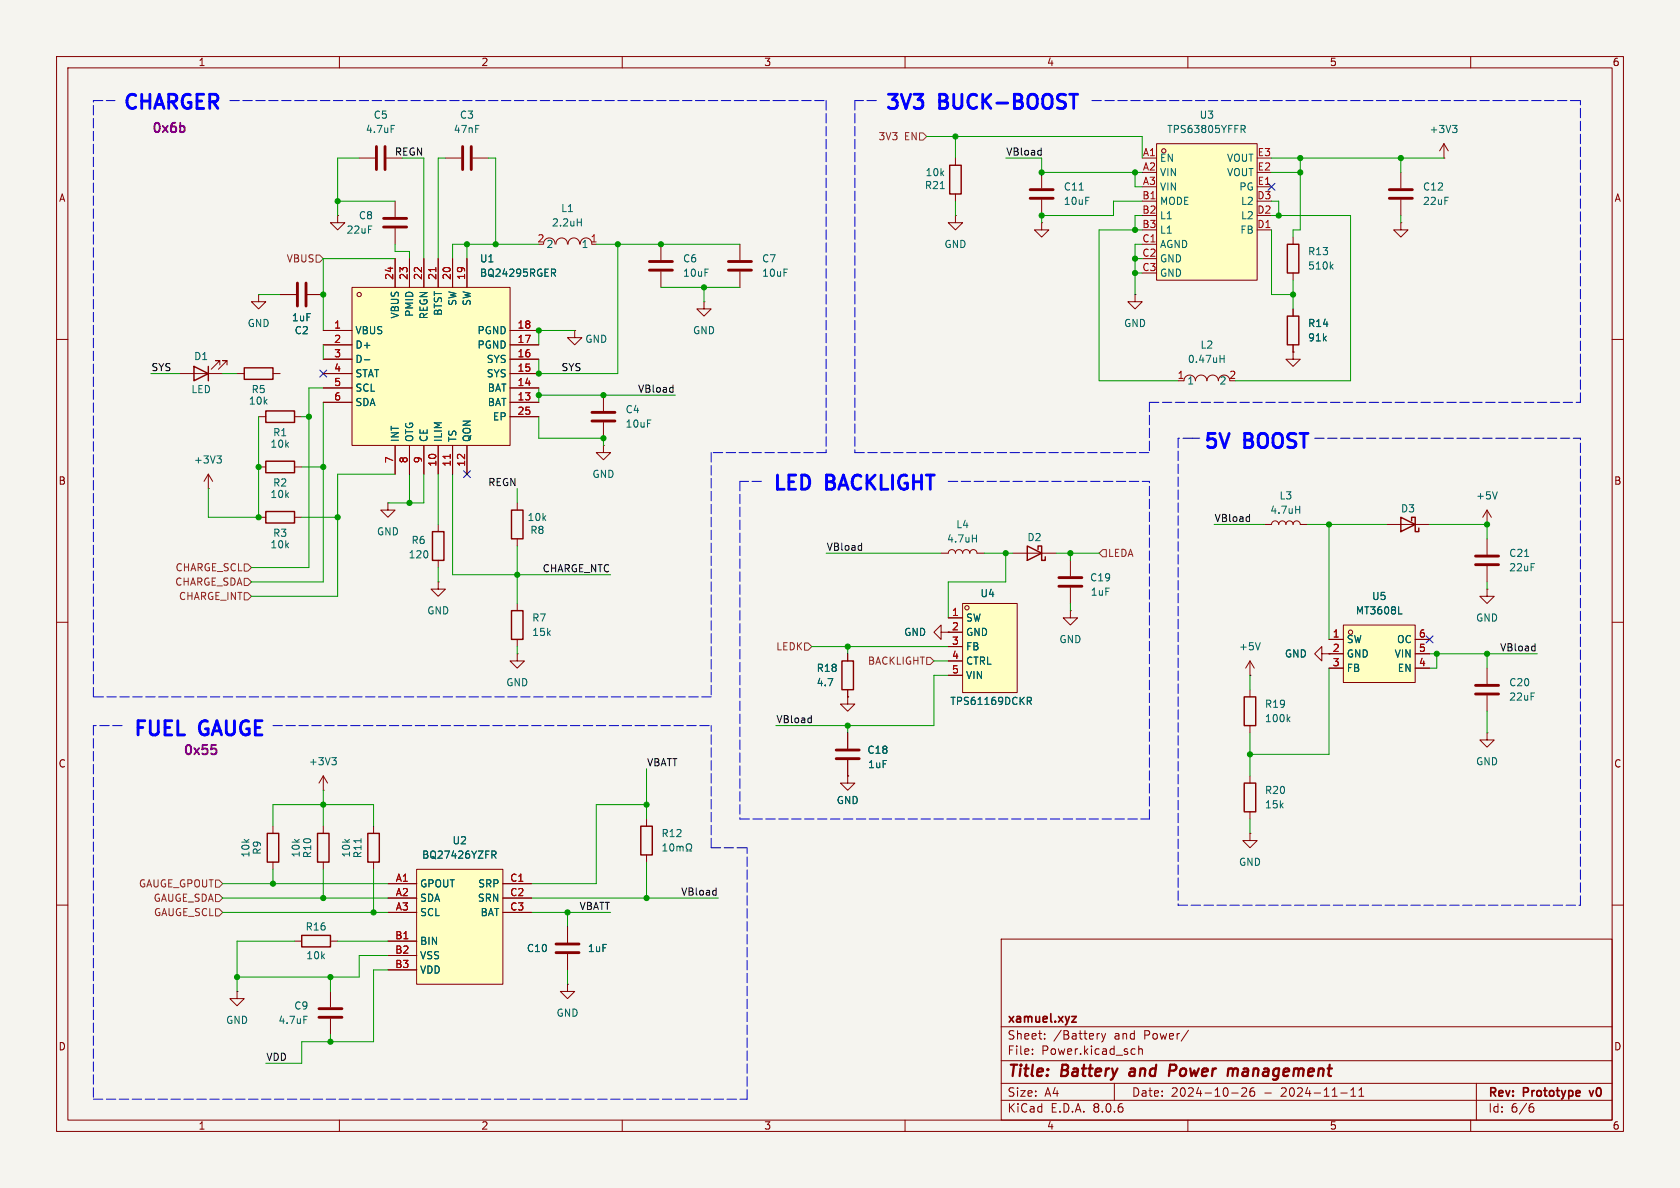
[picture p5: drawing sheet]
<svg xmlns="http://www.w3.org/2000/svg" width="297mm" height="210mm" viewBox="0 0 297 210" stroke-linecap="round" stroke-linejoin="round" font-family="sans-serif">
<path d="M0 0h297v210h-297z" fill="#f5f4ef" stroke="#f5f4ef" stroke-width=".18"/>
<g fill="none" stroke="#840000" stroke-width=".18">
<path d="M10 10h277v190h-277zM12 12h273v186h-273zM60 10v2M110 10v2M160 10v2M210 10v2M260 10v2M10 60h2M285 60h2M166.4 97.8h1.2a.64 .64 0 0 1 .7-.6 .64 .64 0 0 1 .6 .6 .64 .64 0 0 1 .6-.6 .64 .64 0 0 1 .7 .6 .64 .64 0 0 1 .6-.6 .64 .64 0 0 1 .6 .6 .64 .64 0 0 1 .7-.6 .64 .64 0 0 1 .6 .6h1.3M262.9 92.7h.1M262.9 90.2v2.5"/>
<path d="M262.9 95.3v2.7M262.9 90.2l-.8 1.2M262.9 90.2l.8 1.2M10 110h2M262.9 104.1v1.3h1.3l-1.3 1.3-1.3-1.3h1.3M262.9 104.1h.1M262.9 100.1v2.8M285 110h2M10 160h2M285 160h2M41.9 175.3v1.2h1.3l-1.3 1.3-1.3-1.3h1.3M41.9 175.3h.1"/>
<path d="M58.4 175.3v2.8M177 166h108v32h-108zM58.4 180.1v2.8M60 198v2M110 198v2M160 198v2M177 194.5h108M177 191.5h108M177 187.5h108M177 181.5h108M182.5 186.3v.1M182.5 185.5v.1"/>
<path d="M184.7 183.6v.1M184.7 182.8v.1M194.4 182.7l-.3 .1M194.7 182.7l.4 1M195.1 183.7l-.1 .4-.3 .1M195.5 182.7l-.4 1M197 191.5v3M200.2 185.4l.5 .1M200.7 186.3l-.5 .1M201.3 185.5l.2-.1 .4 .1 .1 .9M201.3 184.9v1.5M210 198v2"/>
<path d="M210.1 182.1l-1.3 2M217.7 193.2h1.2M220.3 192.4v.5l-.8 .9h.9M221.2 192.4a1.17 1.17 0 0 0-.1 1.3h.6l.1-.5-.3-.3h-.3l-.2 .3M237 193.2h1.2M238.8 193.8h.9M238.8 192.7l.4-.4v1.5M240.2 193.8h.9M240.2 192.7l.5-.4v1.5M260 198v2M261 191.5v6.5M270.6 195.7h.3l.3 .3-.1 .5-.5 .1"/>
</g>
<path d="M189.5 179.7h.8l-.8 1h.8M281 192.8l.3 1" fill="none" stroke="#840000" stroke-width=".3"/>
<path d="M199.8 189.5l-.2 .4 .3 .3M207.6 188.2h-.7l-.3 2M207.7 189.2l-.9 .1M217.8 188.9l.2 .3M218 189.2l-.1 1M218.8 189a.5 .5 0 0 0-.8 .2" fill="none" stroke="#840000" stroke-width=".4"/>
<path d="M171.9 95.2h.7M172.6 94.6v1.2M264.7 86.9l-.4 1.3M269.5 98.4h.8M53.7 179.6h.6" fill="none" stroke="#006464" stroke-width=".18"/>
<path d="M260.9 99.8h4M260.9 98.3h4M56.4 178.3h4.1M56.4 179.8h4.1" fill="none" stroke="#840000" stroke-width=".51"/>
<path d="M170.2 106.7h9.6v15.7h-9.6z" fill="#ffffc2"/>
<g fill="none" stroke="#840000" stroke-width=".18">
<path d="M179.1 97.8h7.6M167.6 109.2h2.6M167.6 111.8h2.6M167.6 114.3h2.6M167.6 116.8h2.6M167.6 119.4h2.6M170.2 106.7h9.6v15.7h-9.6zM57.1 139.7h.1M57.1 137.2v2.5M57.1 137.2l-.7 1.2M57.1 137.2l.8 1.2M149.9 129.5v2.8"/>
<path d="M149.9 134.4v2.8M221 137.2v1.2M48.3 146.1v1.2M48.3 152.4v1.3M57.1 146.1v1.2M57.1 152.4v1.3M66 146.1v1.2M66 152.4v1.3M221 147.3v1.3h1.2l-1.2 1.3-1.3-1.3h1.3M221 147.3h.1M221 143.5v1.3"/>
<circle cx="170.9" cy="107.4" r=".38"/>
</g>
<path d="M58.7 133.9h.7l-.4 .5M59.2 134.4l.2 .3v.3l-.2 .2M181.6 123.3h.5l.2 .2-.1 .4h-.6M181.9 123.9l.4 .6M63.8 148.3v.7" fill="none" stroke="#006464" stroke-width=".18"/>
<path d="M181.6 96.5l2.5 1.3-2.5 1.3zM183.5 97.2v-.7h.6v2.6h.7v-.7M220 138.4h2v5.1h-2zM47.2 147.3h2.1v5.1h-2.1zM56.1 147.3h2.1v5.1h-2.1zM65 147.3h2.1v5.1h-2.1z" fill="none" stroke="#840000" stroke-width=".25"/>
<path d="M147.8 132.6h4.1M147.8 134.1h4.1" fill="none" stroke="#840000" stroke-width=".51"/>
<path d="M237.5 110.5h12.7v10.2h-12.7z" fill="#ffffc2"/>
<g fill="none" stroke="#840000" stroke-width=".18">
<path d="M168.9 38.1v1.3h1.3l-1.3 1.2-1.3-1.2h1.3M168.9 38.1h.1M168.9 27.9v1.3M168.9 34.3v1.3M184.1 39.4v1.2h1.3l-1.3 1.3-1.2-1.3h1.2M184.1 39.4h.1M184.1 30.5v2.8M184.1 35.3v2.8M45.7 52.1v1.2h1.3l-1.3 1.3-1.3-1.3h1.3M45.7 52.1h.1M49.5 52.1h2.8M54.4 52.1h2.7"/>
<path d="M101.6 58.4v1.3h1.3l-1.3 1.3-1.3-1.3h1.3M101.6 58.4h.1M116.8 43.2v2.8M116.8 48v2.8M124.5 53.3v1.3h1.2l-1.2 1.3-1.3-1.3h1.3M124.5 53.3h.1M228.6 54.6v1.3M31.7 66h7.7M38.9 64.5v-.7h-.8h.8l-1.6 1.5M40.1 64.5v-.7h-.7h.7l-1.5 1.5M41.9 66h1.3M45.7 73.7h1.3"/>
<path d="M48.3 66h1.2M52.1 73.7h1.2M228.6 61v1.2M36.8 86.4h.1M36.8 83.8l-.7 1.3M36.8 83.8v2.6M36.8 83.8l.8 1.3M45.7 91.4h1.3M45.7 82.6h1.3M52.1 91.4h1.2M52.1 82.6h1.2M189.2 99.1v2.8"/>
<path d="M245.1 92.7h7.6M166.4 111.8v-1.3l-1.3 1.3 1.3 1.2v-1.2h1.2M189.2 108v1.2h1.3l-1.3 1.3-1.2-1.3h1.2M189.2 108h.1M189.2 103.9v2.8M221 119.4h.1M221 116.8l-.8 1.3M221 116.8v2.6M221 116.8l.7 1.3M233.7 115.6v-1.3l-1.3 1.3 1.3 1.2v-1.2h3.8M234.9 113h2.6M234.9 118.1h2.6"/>
<path d="M237.5 110.5h12.7v10.2h-12.7zM250.2 113h2.5M250.2 115.6h2.5M250.2 118.1h2.5M262.9 118.1v2.8M221 121.9v1.3M221 128.3v1.2M262.9 129.5v1.3h1.3l-1.3 1.3-1.3-1.3h1.3M262.9 129.5h.1M262.9 122.9v2.8M52.1 166.4h1.2M58.4 166.4h1.3"/>
<circle cx="238.8" cy="111.8" r=".38"/>
</g>
<path d="M166.2 33.3h.8M190.8 33.6h.7M38.3 80.6h.8l-.4 .5M38.9 81.1l.2 .2v.3l-.2 .3M222.8 113.6l-.4 1.3M247.3 108.5h.6M227.7 127.1l.3 .5M228 126.7l-.4 .5" fill="none" stroke="#006464" stroke-width=".18"/>
<path d="M182.1 35.1h4.1M182.1 33.5h4.1M52.6 50v4.1M54.1 50v4.1M114.8 47.8h4.1M114.8 46.2h4.1M187.2 102.1h4.1M187.2 103.6h4.1M260.9 122.7h4M260.9 121.2h4" fill="none" stroke="#840000" stroke-width=".51"/>
<path d="M167.9 29.2h2v5.1h-2zM227.6 55.9h2v5.1h-2zM34.3 64.8l2.5 1.2-2.5 1.3zM36.8 64.8v2.5M43.2 65h5.1v2.1h-5.1zM47 72.6h5.1v2.1h-5.1zM47 90.4h5.1v2.1h-5.1zM47 81.5h5.1v2.1h-5.1zM247.6 91.4l2.6 1.3-2.6 1.3zM249.6 92.1v-.7h.6v2.6h.6v-.7M220 123.2h2v5.1h-2zM53.3 165.4h5.1v2h-5.1z" fill="none" stroke="#840000" stroke-width=".25"/>
<path d="M62.2 50.8h28v27.9h-28z" fill="#ffffc2"/>
<g fill="none" stroke="#840000" stroke-width=".18">
<path d="M247.6 39.4v1.2h1.3l-1.3 1.3-1.2-1.3h1.2M247.6 39.4h.1M247.6 30.5v2.8M247.6 35.3v2.8M255.3 27.9h.1M255.3 25.4l-.8 1.3M255.3 25.4v2.5M255.3 25.4l.7 1.3M57.1 58.4h5.1M62.2 50.8h28v27.9h-28zM69.8 45.7v5.1M72.4 45.7v5.1"/>
<path d="M74.9 45.7v5.1M77.5 45.7v5.1M80 45.7v5.1M82.5 45.7v5.1M90.2 58.4h5M57.1 71.1h5.1M57.1 68.6h5.1M57.1 66h5.1M57.1 63.5h5.1M57.1 61h5.1M69.8 78.7v5.1M72.4 78.7v5.1"/>
<path d="M74.9 78.7v5.1M77.5 78.7v5.1M80 78.7v5.1M82.5 78.7v5.1M90.2 71.1h5M90.2 68.6h5M90.2 66h5M90.2 63.5h5M90.2 61h5M90.2 73.7h5M149.9 115.6v1.2M149.9 121.9v1.3"/>
<circle cx="63.5" cy="52.1" r=".38"/>
</g>
<path d="M77.1 47.3v.7M79.6 80.3v.7" fill="none" stroke="#a90000" stroke-width=".18"/>
<path d="M256.8 22.2h.8l-.5 .5M257.3 22.7l.3 .2v.3l-.3 .2M97.5 47.6h.5l.2 .2-.1 .4h-.6M97.8 48.2l.4 .6M64.4 63.6h1" fill="none" stroke="#006464" stroke-width=".18"/>
<path d="M148.8 116.8h2.1v5.1h-2.1z" fill="none" stroke="#840000" stroke-width=".25"/>
<path d="M245.6 35.1h4.1M245.6 33.5h4.1" fill="none" stroke="#840000" stroke-width=".51"/>
<path d="M204.5 25.4h17.7v24.1h-17.7z" fill="#ffffc2"/>
<g fill="none" stroke="#840000" stroke-width=".18">
<path d="M59.7 38.1v1.3h-1.3l1.3 1.2 1.3-1.2h-1.3M59.7 38.1h.1M63.5 27.9h2.8M68.3 27.9h2.8M69.8 35.6v2.8M78.7 27.9h2.8M83.6 27.9h2.8M201.9 27.9h2.6M201.9 35.6h2.6M204.5 25.4h17.7v24.1h-17.7zM222.2 33h2.6M69.8 40.4v2.8"/>
<path d="M130.8 43.2v2.8M130.8 48v2.8M200.7 52.1v1.2h1.2l-1.2 1.3-1.3-1.3h1.3M200.7 52.1h.1M201.9 43.2h2.6M222.2 40.6h2.6M228.6 41.9v1.3M228.6 48.3v1.2M106.7 78.7v1.3h1.2l-1.2 1.3-1.3-1.3h1.3M106.7 78.7h.1M106.7 69.9v2.7M106.7 74.7v2.8"/>
<path d="M215.4 67.3a1.02 1.02 0 0 0-1-1 1.02 1.02 0 0 0-1 1 1.02 1.02 0 0 0-1.1-1 1.02 1.02 0 0 0-1 1 1.01 1.01 0 0 0-1-1 1.01 1.01 0 0 0-1 1M217.4 67.3a1.01 1.01 0 0 0-1-1 1.01 1.01 0 0 0-1 1M228.6 62.2v1.3h1.3l-1.3 1.3-1.3-1.3h1.3M228.6 62.2h.1M68.6 88.9v1.3h1.2l-1.2 1.2-1.3-1.2h1.3M68.6 88.9h.1M77.5 92.7v1.3M77.5 99.1v1.2M91.4 88.9v1.3M91.4 95.3v1.2M223.5 92.7h1.3a.64 .64 0 0 1 .6-.6 .64 .64 0 0 1 .7 .6 .64 .64 0 0 1 .6-.6 .64 .64 0 0 1 .6 .6 .64 .64 0 0 1 .7-.6 .64 .64 0 0 1 .6 .6 .64 .64 0 0 1 .6-.6 .64 .64 0 0 1 .7 .6h1.2M91.4 115.6v1.2h1.3l-1.3 1.3-1.2-1.3h1.2"/>
<path d="M91.4 115.6h.1M91.4 106.7v1.3M91.4 113v1.3M149.9 123.2v1.3h1.2l-1.2 1.2-1.3-1.2h1.3M149.9 123.2h.1M149.9 137.2v1.2h1.2l-1.2 1.3-1.3-1.3h1.3M149.9 137.2h.1M114.3 144.8v1.3M114.3 151.1v1.3M100.3 174v1.3h1.3l-1.3 1.2-1.2-1.2h1.2M100.3 174h.1"/>
<circle cx="205.7" cy="26.7" r=".38"/>
</g>
<g fill="none" stroke="#006464" stroke-width=".18">
<path d="M69.2 22.2h.6M219.4 22.2h.5l.2 .2-.1 .4h-.6M219.7 22.8l.4 .6M235.3 47.1l.4 .5M235.7 46.7l-.5 .5M215.7 63.4h.7M216.4 62.8v1.3M229.1 90.1h.7M229.8 89.5v1.2M117.2 150.4h.7M117.2 149.5l.4-.3v1.2M118.5 149.3l.2-.1a.68 .68 0 0 1 .4 .6 .68 .68 0 0 1-.4 .6l-.2-.1-.1-.3z"/>
<path d="M119.7 149.6v.8M119.7 149.7l.3-.1 .2 .2M120.2 149.8l.2-.2 .3 .1 .1 .7M120.2 149.8v.6M121.3 150.4h.3v-.2a.54 .54 0 0 1-.3-.7 .54 .54 0 0 1 .8-.3 .58 .58 0 0 1-.1 1v.2h.3"/>
</g>
<path d="M66.5 25.9v4.1M67.8 38.6h4.1M68.1 25.9v4.1M81.8 25.9v4.1M83.3 25.9v4.1M67.8 40.1h4.1M128.8 47.8h4M128.8 46.2h4M104.6 74.4h4.1M104.6 72.9h4.1" fill="none" stroke="#840000" stroke-width=".51"/>
<path d="M227.6 43.2h2v5.1h-2zM76.5 94h2v5.1h-2zM90.4 90.2h2.1v5.1h-2.1zM90.4 108h2.1v5h-2.1zM113.3 146.1h2v5h-2z" fill="none" stroke="#840000" stroke-width=".25"/>
<path d="M73.7 153.7h15.2v20.3h-15.2z" fill="#ffffc2"/>
<g fill="none" stroke="#840000" stroke-width=".18">
<path d="M49.5 52.1h2.8M54.4 52.1h2.7M57.1 58.4h5.1M69.8 45.7v5.1M72.4 45.7v5.1M74.9 45.7v5.1M77.5 45.7v5.1M80 45.7v5.1M82.5 45.7v5.1M90.2 58.4h5M96.1 43.2a1.01 1.01 0 0 1 1-1.1 1.01 1.01 0 0 1 1 1.1M98.3 43.2a1.01 1.01 0 0 1 1-1.1 1.01 1.01 0 0 1 1 1.1"/>
<path d="M100.4 43.2a1.01 1.01 0 0 1 1.1-1.1 1.01 1.01 0 0 1 1 1.1M102.6 43.2a1.01 1.01 0 0 1 1-1.1 1.01 1.01 0 0 1 1 1.1M228.6 54.6v1.3M57.1 71.1h5.1M57.1 68.6h5.1M57.1 66h5.1M57.1 63.5h5.1M57.1 61h5.1M69.8 78.7v5.1M72.4 78.7v5.1M74.9 78.7v5.1M77.5 78.7v5.1"/>
<path d="M80 78.7v5.1M82.5 78.7v5.1M90.2 71.1h5M90.2 68.6h5M90.2 66h5M90.2 63.5h5M90.2 61h5M90.2 73.7h5M228.6 62.2h.1M228.6 61v1.2M77.5 102.9v1.2h1.2l-1.2 1.3-1.3-1.3h1.3M77.5 102.9h.1"/>
<path d="M149.9 115.6v1.2M167.6 109.2h2.6M167.6 111.8h2.6M167.6 114.3h2.6M167.6 116.8h2.6M167.6 119.4h2.6M234.9 113h2.6M234.9 115.6h2.6M234.9 118.1h2.6M250.2 113h2.5M250.2 115.6h2.5M250.2 118.1h2.5"/>
<path d="M149.9 137.2h.1M149.9 123.2h.1M149.9 121.9v1.3M149.9 129.5v2.8M149.9 134.4v2.8M68.6 156.2h5.1M68.6 158.8h5.1M73.7 153.7h15.2v20.3h-15.2zM88.9 156.2h5.1M88.9 158.8h5.1M68.6 161.3h5.1M68.6 166.4h5.1"/>
<path d="M68.6 168.9h5.1M68.6 171.5h5.1M88.9 161.3h5.1M100.3 163.8v2.8M100.3 168.7v2.8"/>
</g>
<path d="M102.1 39.3h.7M102.8 38.7v1.2M97.5 47.6h.5l.2 .2-.1 .4h-.6M97.8 48.2l.4 .6M64.4 63.6h1M247.3 108.5h.6M181.6 123.3h.5l.2 .2-.1 .4h-.6M181.9 123.9l.4 .6M87 150.4h.4l.3 .3-.1 .3-.6 .1M87.3 151.1l.4 .6" fill="none" stroke="#006464" stroke-width=".18"/>
<path d="M98.3 166.9h4.1M98.3 168.4h4.1" fill="none" stroke="#840000" stroke-width=".51"/>
<path d="M162.6 23.5h.6l.6 .6-.6 .7h-.6zM55.9 45.1h.6l.6 .6-.6 .7h-.6zM43.2 99.7h.6l.6 .6-.6 .7h-.6zM194.9 97.2h.7v1.2h-.7l-.6-.6zM43.2 104.8h.6l.6 .6-.6 .6h-.6zM43.2 102.2h.6l.6 .7-.6 .6h-.6zM142.2 113.7h.7l.6 .6-.6 .6h-.7zM163.8 116.2h.7l.6 .6-.6 .7h-.7zM38.1 158.1h.6l.7 .7-.7 .6h-.6zM38.1 155.6h.6l.7 .6-.7 .6h-.6zM38.1 160.7h.6l.7 .6-.7 .6h-.6z" fill="none" stroke="#725600" stroke-width=".18"/>
<g fill="none" stroke="#0f0f0f" stroke-width=".18">
<path d="M183.9 26.6h.2M184.1 26.2v1.2M184.1 27.4h-.2M118.9 68.5l.1 .1M119 68.1v1.2M119 69.3h-.1M152.2 96.4l.1 .1M152.3 96v1.3M152.3 97.2l-.1 .1M220.8 91.4h.1M220.9 90.9v1.3M220.9 92.1l-.1 .1"/>
<path d="M271.3 114.2l.1 .1M271.4 113.8v1.3M271.4 115l-.1 .1M143.3 126.9l.1 .1M143.4 126.5v1.3M143.4 127.7l-.1 .1M126.5 157.4l.1 .1M126.6 157v1.2M126.6 158.2h-.1"/>
</g>
<path d="M32.6 22.4v.8M38 132.3l.3 .3v.4l-.3 .3" fill="none" stroke="#840084" stroke-width=".33"/>
<g fill="none" stroke="#0000c2" stroke-width=".18" stroke-dasharray="1.7 .6">
<path d="M16.5 17.8h3.8M40.6 17.8h96.6M137.2 17.8h8.8M146 17.8v62.2M151.1 17.8v62.2M154.9 17.8h-3.8M193 17.8h86.4M203.2 71.1v8.9M203.2 71.1h76.2M208.3 77.5v82.5M210.8 77.5h-2.5M210.8 77.5h1.3"/>
<path d="M232.4 77.5h47M279.4 71.1v-53.3M125.7 80v43.2M130.8 85.1v59.7M134.6 85.1h-3.8M146 80h-20.3M151.1 80h52.1M167.6 85.1h35.6M16.5 123.2v-105.4M16.5 128.3v66M21.6 128.3h-5.1M48.3 128.3h77.4"/>
<path d="M125.7 123.2h-109.2M125.7 149.9v-21.6M125.7 149.9h6.4M130.8 144.8h72.4M203.2 144.8v-59.7M208.3 160h71.1M279.4 160v-82.5M16.5 194.3h115.6M132.1 194.3v-44.4"/>
</g>
<g fill="none" stroke="#009600" stroke-width=".18">
<path d="M59.7 35.6h10.1M63.5 27.9h-3.8v10.2M71.1 27.9h3.8v17.8M78.7 27.9h-1.2v17.8M86.4 27.9h1.2v15.3M163.8 24.1h38.1v3.8M168.9 24.1v3.8M168.9 35.6v2.5M177.8 27.9h6.3v2.6h17.8M200.7 30.5v2.5h1.2M201.9 35.6h-5.1v2.5h-12.7v1.3M201.9 38.1h-1.2v2.5"/>
<path d="M224.8 38.1h14v29.2h-20.4M224.8 27.9h30.5M224.8 30.5h5.1M224.8 35.6h1.3v2.5M229.9 27.9v12.7h-1.3v1.3M247.6 27.9v2.6M247.6 38.1v1.3M45.7 52.1h3.8M69.8 45.7h-12.7v12.7M69.8 43.2v1.3h2.6v1.2M82.5 43.2v2.5M95.2 43.2h-15.2v2.5"/>
<path d="M101.6 58.4h-6.4v2.6M105.4 43.2h25.4M109.2 43.2v22.8h-14v-2.5M116.8 50.8h14M124.5 50.8v2.5M200.7 45.7h1.2M200.7 48.3h1.2M201.9 43.2h-1.2v8.9M201.9 40.6h-7.6v26.7h14M224.8 40.6v11.5h3.8M228.6 49.5v5.1M26.7 66h5"/>
<path d="M39.4 66h2.5M45.7 73.7v17.7h-8.9v-5M53.3 73.7h1.3M57.1 61v2.5M57.1 71.1v31.8h-12.7M57.1 68.6h-2.5v31.7h-10.2M95.2 68.6v2.5M95.2 73.7v3.8h11.5v1.2M95.2 69.9h24.2M53.3 91.4h6.4M53.3 82.6h3.8M69.8 83.8h-10.1v21.6h-15.3"/>
<path d="M72.4 83.8v5.1M74.9 83.8v5.1h-6.3M77.5 83.8v8.9M80 83.8v17.8h27.9M91.4 86.4v2.5M91.4 96.5v10.2M146 97.8h20.4M174 97.8h5.1M177.8 97.8v5.1h-10.2v6.3M186.7 97.8h7.6M189.2 97.8v1.3M214.6 92.7h8.9"/>
<path d="M231.1 92.7h14M234.9 92.7v20.3M252.7 92.7h10.2v2.6M77.5 100.3v2.6M91.4 114.3v1.3M143.5 114.3h24.1M149.9 114.3v1.3M165.1 116.8h2.5M167.6 119.4h-2.5v8.9h-27.9M189.2 106.7v1.3M221 119.4v2.5M234.9 118.1v15.3h-13.9"/>
<path d="M252.7 115.6h19.1M254 115.6v2.5h-1.3M262.9 102.9v1.2M262.9 115.6v2.5M57.1 139.7v6.4M114.3 135.9v8.9M149.9 128.3v1.2M221 129.5v7.7M262.9 125.7v3.8M39.4 158.8h29.2M39.4 156.2h29.2M48.3 146.1v-3.9h17.7v3.9"/>
<path d="M48.3 153.7v2.5M57.1 153.7v5.1M66 153.7v7.6M94 158.8h33M114.3 142.2h-8.9v14h-11.4M114.3 152.4v6.4M221 144.8v2.5M39.4 161.3h29.2M52.1 166.4h-10.2v8.9M58.4 172.7v2.6M59.7 166.4h8.9M68.6 171.5h-2.6v12.7h-12.7v3.8h-6.3"/>
<path d="M68.6 168.9h-5.1v3.8h-21.6M94 161.3h13.9M100.3 161.3v2.5M100.3 171.5v2.5M58.4 182.9v1.3"/>
</g>
<path d="M224.2 32.4l1.2 1.2M225.4 32.4l-1.2 1.2M56.5 65.4l1.3 1.2M57.8 65.4l-1.3 1.2M81.9 83.2l1.3 1.2M83.2 83.2l-1.3 1.2M252.1 112.4l1.2 1.2M253.3 112.4l-1.2 1.2" fill="none" stroke="#000084" stroke-width=".18"/>
<path d="M77.1 47.3v.7M79.6 80.3v.7" fill="none" stroke="#a90000" stroke-width=".18"/>
<g fill="#009600" stroke="#009600" stroke-width=".18">
<circle cx="200.7" cy="48.3" r=".46"/>
<circle cx="200.7" cy="45.7" r=".46"/>
<circle cx="229.9" cy="30.5" r=".46"/>
<circle cx="247.6" cy="27.9" r=".46"/>
<circle cx="229.9" cy="27.9" r=".46"/>
<circle cx="72.4" cy="88.9" r=".46"/>
<circle cx="87.6" cy="43.2" r=".46"/>
<circle cx="82.5" cy="43.2" r=".46"/>
<circle cx="177.8" cy="97.8" r=".46"/>
<circle cx="254" cy="115.6" r=".46"/>
<circle cx="189.2" cy="97.8" r=".46"/>
<circle cx="184.1" cy="38.1" r=".46"/>
<circle cx="226.1" cy="38.1" r=".46"/>
<circle cx="184.1" cy="30.5" r=".46"/>
<circle cx="200.7" cy="30.5" r=".46"/>
<circle cx="200.7" cy="40.6" r=".46"/>
<circle cx="168.9" cy="24.1" r=".46"/>
<circle cx="262.9" cy="92.7" r=".46"/>
<circle cx="262.9" cy="115.6" r=".46"/>
<circle cx="221" cy="133.4" r=".46"/>
<circle cx="228.6" cy="52.1" r=".46"/>
<circle cx="234.9" cy="92.7" r=".46"/>
<circle cx="57.1" cy="142.2" r=".46"/>
<circle cx="106.7" cy="77.5" r=".46"/>
<circle cx="95.2" cy="69.9" r=".46"/>
<circle cx="149.9" cy="114.3" r=".46"/>
<circle cx="91.4" cy="101.6" r=".46"/>
<circle cx="149.9" cy="128.3" r=".46"/>
<circle cx="66" cy="161.3" r=".46"/>
<circle cx="100.3" cy="161.3" r=".46"/>
<circle cx="45.7" cy="91.4" r=".46"/>
<circle cx="57.1" cy="82.6" r=".46"/>
<circle cx="45.7" cy="82.6" r=".46"/>
<circle cx="114.3" cy="142.2" r=".46"/>
<circle cx="114.3" cy="158.8" r=".46"/>
<circle cx="59.7" cy="91.4" r=".46"/>
<circle cx="41.9" cy="172.7" r=".46"/>
<circle cx="57.1" cy="158.8" r=".46"/>
<circle cx="48.3" cy="156.2" r=".46"/>
<circle cx="58.4" cy="172.7" r=".46"/>
<circle cx="58.4" cy="184.2" r=".46"/>
<circle cx="116.8" cy="43.2" r=".46"/>
<circle cx="124.5" cy="50.8" r=".46"/>
<circle cx="109.2" cy="43.2" r=".46"/>
<circle cx="106.7" cy="69.9" r=".46"/>
<circle cx="59.7" cy="35.6" r=".46"/>
<circle cx="57.1" cy="52.1" r=".46"/>
<circle cx="95.2" cy="58.4" r=".46"/>
<circle cx="95.2" cy="66" r=".46"/>
<circle cx="54.6" cy="73.7" r=".46"/>
</g>
<g font-size="3.5" fill="#00f">
<text x="21.5" y="20">CHARGER</text>
<text x="156.2" y="20">3V3</text>
<text x="166" y="20">BUCK-BOOST</text>
<text x="212.5" y="80">5V</text>
<text x="220" y="80">BOOST</text>
<text x="136.3" y="87.3">LED</text>
<text x="146" y="87.3">BACKLIGHT</text>
<text x="23.3" y="130.8">FUEL</text>
<text x="35.3" y="130.8">GAUGE</text>
</g>
<g font-size="2.8" fill="#840000">
<text x="178" y="190.9">Title:</text>
<text x="187.7" y="190.9">Battery</text>
<text x="200.6" y="190.9">and</text>
<text x="208.3" y="190.9">Power</text>
<text x="219.5" y="190.9">management</text>
</g>
<g font-size="2.3" fill="#840084">
<text x="26.7" y="23.9">0x6b</text>
<text x="32.2" y="133.9">0x55</text>
</g>
<g font-size="2.1" fill="#840000">
<text x="178" y="184">Sheet:</text>
<text x="178" y="181.2">xamuel.xyz</text>
<text x="186.2" y="184">/Battery</text>
<text x="197" y="184">and</text>
<text x="202.4" y="184">Power/</text>
<text x="178" y="186.7">File:</text>
<text x="184.1" y="186.7">Power.kicad_sch</text>
<text x="178" y="196.9">KiCad</text>
<text x="178" y="194.1">Size:</text>
<text x="184.7" y="194.1">A4</text>
<text x="185.7" y="196.9">E.D.A.</text>
<text x="193.3" y="196.9">8.0.6</text>
<text x="200" y="194.1">Date:</text>
<text x="207" y="194.1">2024-10-26</text>
<text x="223.5" y="194.1">-</text>
<text x="226.6" y="194.1">2024-11-11</text>
<text x="263" y="194.3">Rev:</text>
<text x="263" y="196.9">Id:</text>
<text x="267.1" y="196.9">6/6</text>
<text x="269.4" y="194.3">Prototype</text>
<text x="281.8" y="194.3">v0</text>
</g>
<g font-size="1.8" fill="#840000">
<text x="35" y="11.9">1</text>
<text x="85" y="11.9">2</text>
<text x="135" y="11.9">3</text>
<text x="185" y="11.9">4</text>
<text x="235" y="11.9">5</text>
<text x="285" y="11.9">6</text>
<text x="10.3" y="35.9">A</text>
<text x="285.3" y="35.9">A</text>
<text x="10.3" y="85.9">B</text>
<text x="285.3" y="85.9">B</text>
<text x="168.2" y="111.5">2</text>
<text x="235.5" y="115.3">2</text>
<text x="10.3" y="135.9">C</text>
<text x="285.3" y="135.9">C</text>
<text x="10.3" y="185.9">D</text>
<text x="285.3" y="185.9">D</text>
<text x="35" y="199.9">1</text>
<text x="85" y="199.9">2</text>
<text x="135" y="199.9">3</text>
<text x="185" y="199.9">4</text>
<text x="235" y="199.9">5</text>
<text x="285" y="199.9">6</text>
</g>
<g font-size="1.8" fill="#006464">
<text x="64.6" y="23.7">4.7uF</text>
<text x="66" y="21.2">C5</text>
<text x="80.1" y="23.7">47nF</text>
<text x="81.2" y="21.2">C3</text>
<text x="206.2" y="23.7">TPS63805YFFR</text>
<text x="212" y="21.2">U3</text>
<text x="252.6" y="23.7">+3V3</text>
<text x="205" y="28.8">EN</text>
<text x="216.8" y="28.8">VOUT</text>
<text x="163.4" y="33.6">R21</text>
<text x="163.5" y="31.3">10k</text>
<text x="188" y="33.9">C11</text>
<text x="205" y="31.3">VIN</text>
<text x="205" y="33.9">VIN</text>
<text x="216.8" y="31.3">VOUT</text>
<text x="219" y="33.9">PG</text>
<text x="251.5" y="33.9">C12</text>
<text x="61.2" y="41.5">22uF</text>
<text x="63.3" y="39">C8</text>
<text x="97.5" y="40.2">2.2uH</text>
<text x="99.1" y="37.7">L1</text>
<text x="188" y="36.4">10uF</text>
<text x="205" y="36.4">MODE</text>
<text x="205" y="39">L1</text>
<text x="205" y="41.5">L1</text>
<text x="219.2" y="41.5">FB</text>
<text x="219.3" y="39">L2</text>
<text x="219.3" y="36.4">L2</text>
<text x="251.5" y="36.4">22uF</text>
<text x="84.8" y="46.6">U1</text>
<text x="96.5" y="44">2</text>
<text x="102.7" y="44">1</text>
<text x="120.7" y="46.6">C6</text>
<text x="134.6" y="46.6">C7</text>
<text x="166.9" y="44">GND</text>
<text x="205" y="44">AGND</text>
<text x="205" y="46.6">GND</text>
<text x="231.1" y="45.3">R13</text>
<text x="231.1" y="47.9">510k</text>
<text x="84.8" y="49.1">BQ24295RGER</text>
<text x="120.7" y="49.1">10uF</text>
<text x="134.6" y="49.1">10uF</text>
<text x="205" y="49.1">GND</text>
<text x="43.7" y="58">GND</text>
<text x="51.5" y="57">1uF</text>
<text x="52" y="59.3">C2</text>
<text x="62.7" y="59.3">VBUS</text>
<text x="70.7" y="56.4" transform="rotate(-90 70.7 56.4)">VBUS</text>
<text x="73.3" y="56.1" transform="rotate(-90 73.3 56.1)">PMID</text>
<text x="75.8" y="56.5" transform="rotate(-90 75.8 56.5)">REGN</text>
<text x="78.3" y="55.9" transform="rotate(-90 78.3 55.9)">BTST</text>
<text x="80.9" y="54.2" transform="rotate(-90 80.9 54.2)">SW</text>
<text x="83.4" y="54.2" transform="rotate(-90 83.4 54.2)">SW</text>
<text x="84.3" y="59.3">PGND</text>
<text x="122.4" y="59.3">GND</text>
<text x="198.6" y="58">GND</text>
<text x="231.1" y="58">R14</text>
<text x="34.2" y="63.9">D1</text>
<text x="62.7" y="61.8">D+</text>
<text x="62.7" y="64.4">D-</text>
<text x="84.3" y="61.8">PGND</text>
<text x="86" y="64.4">SYS</text>
<text x="103.4" y="60.8">GND</text>
<text x="209.9" y="64.4">0.47uH</text>
<text x="212.1" y="61.8">L2</text>
<text x="231.1" y="60.6">91k</text>
<text x="33.7" y="69.7">LED</text>
<text x="43.9" y="71.7">10k</text>
<text x="44.4" y="69.7">R5</text>
<text x="62.7" y="66.9">STAT</text>
<text x="62.7" y="69.4">SCL</text>
<text x="62.7" y="72">SDA</text>
<text x="86" y="66.9">SYS</text>
<text x="86.1" y="72">BAT</text>
<text x="86.1" y="69.4">BAT</text>
<text x="209.8" y="68.2">1</text>
<text x="215.5" y="68.2">2</text>
<text x="48.2" y="77.3">R1</text>
<text x="87" y="74.5">EP</text>
<text x="110.5" y="73.3">C4</text>
<text x="110.5" y="75.8">10uF</text>
<text x="34.2" y="82.1">+3V3</text>
<text x="47.7" y="79.3">10k</text>
<text x="70.7" y="78.2" transform="rotate(-90 70.7 78.2)">INT</text>
<text x="73.3" y="78.2" transform="rotate(-90 73.3 78.2)">OTG</text>
<text x="75.8" y="78.2" transform="rotate(-90 75.8 78.2)">CE</text>
<text x="78.3" y="78.2" transform="rotate(-90 78.3 78.2)">ILIM</text>
<text x="80.9" y="78.2" transform="rotate(-90 80.9 78.2)">TS</text>
<text x="83.4" y="78.2" transform="rotate(-90 83.4 78.2)">QON</text>
<text x="47.7" y="88.2">10k</text>
<text x="48.2" y="86.2">R2</text>
<text x="104.6" y="84.7">GND</text>
<text x="226.1" y="88.5">L3</text>
<text x="260.9" y="88.5">+5V</text>
<text x="48.2" y="95.1">R3</text>
<text x="66.5" y="94.8">GND</text>
<text x="93.2" y="92.3">10k</text>
<text x="93.7" y="94.6">R8</text>
<text x="169" y="93.6">L4</text>
<text x="181.5" y="95.9">D2</text>
<text x="224.5" y="91">4.7uH</text>
<text x="247.6" y="90.8">D3</text>
<text x="47.7" y="97.1">10k</text>
<text x="72.1" y="98.9">120</text>
<text x="72.7" y="96.4">R6</text>
<text x="167.3" y="96.1">4.7uH</text>
<text x="266.7" y="98.7">C21</text>
<text x="266.7" y="101.2">22uF</text>
<text x="173.2" y="105.8">U4</text>
<text x="192.6" y="103">C19</text>
<text x="192.7" y="105.5">1uF</text>
<text x="242.5" y="106.3">U5</text>
<text x="75.4" y="108.8">GND</text>
<text x="94" y="110.1">R7</text>
<text x="94" y="112.6">15k</text>
<text x="159.7" y="112.6">GND</text>
<text x="170.7" y="110.1">SW</text>
<text x="170.7" y="112.6">GND</text>
<text x="187.2" y="113.9">GND</text>
<text x="238" y="113.9">SW</text>
<text x="239.6" y="108.8">MT3608L</text>
<text x="246.9" y="113.9">OC</text>
<text x="260.9" y="110.1">GND</text>
<text x="144.3" y="119">R18</text>
<text x="170.7" y="115.2">FB</text>
<text x="170.7" y="117.7">CTRL</text>
<text x="218.9" y="115.2">+5V</text>
<text x="227.1" y="116.4">GND</text>
<text x="238" y="116.4">GND</text>
<text x="238" y="119">FB</text>
<text x="246.5" y="116.4">VIN</text>
<text x="247" y="119">EN</text>
<text x="89.4" y="121.5">GND</text>
<text x="144.3" y="121.5">4.7</text>
<text x="167.9" y="124.8">TPS61169DCKR</text>
<text x="170.7" y="120.2">VIN</text>
<text x="223.5" y="125.3">R19</text>
<text x="266.7" y="121.5">C20</text>
<text x="266.7" y="124.1">22uF</text>
<text x="223.5" y="127.9">100k</text>
<text x="54.5" y="135.5">+3V3</text>
<text x="153.2" y="133.5">C18</text>
<text x="153.4" y="136">1uF</text>
<text x="260.9" y="135.5">GND</text>
<text x="147.8" y="142.3">GND</text>
<text x="223.5" y="143.1">15k</text>
<text x="223.5" y="140.6">R20</text>
<text x="79.9" y="149.5">U2</text>
<text x="116.8" y="148.2">R12</text>
<text x="44.3" y="151.7" transform="rotate(-90 44.3 151.7)">10k</text>
<text x="46.3" y="151.2" transform="rotate(-90 46.3 151.2)">R9</text>
<text x="53.2" y="151.7" transform="rotate(-90 53.2 151.7)">10k</text>
<text x="55.2" y="151.8" transform="rotate(-90 55.2 151.8)">R10</text>
<text x="62.1" y="151.7" transform="rotate(-90 62.1 151.7)">10k</text>
<text x="64.1" y="151.8" transform="rotate(-90 64.1 151.8)">R11</text>
<text x="74.5" y="152">BQ27426YZFR</text>
<text x="218.9" y="153.3">GND</text>
<text x="74.2" y="157.1">GPOUT</text>
<text x="74.2" y="159.6">SDA</text>
<text x="84.4" y="159.6">SRN</text>
<text x="84.4" y="157.1">SRP</text>
<text x="53.9" y="164.7">R16</text>
<text x="74.2" y="162.2">SCL</text>
<text x="74.2" y="167.2">BIN</text>
<text x="84.9" y="162.2">BAT</text>
<text x="54.1" y="169.8">10k</text>
<text x="74.2" y="169.8">VSS</text>
<text x="74.2" y="172.3">VDD</text>
<text x="93" y="168.5">C10</text>
<text x="103.8" y="168.5">1uF</text>
<text x="51.9" y="178.7">C9</text>
<text x="98.3" y="179.9">GND</text>
<text x="39.9" y="181.2">GND</text>
<text x="49.1" y="181.2">4.7uF</text>
</g>
<g font-size="1.8" fill="#0f0f0f">
<text x="69.7" y="27.6">REGN</text>
<text x="177.8" y="27.6">VBload</text>
<text x="26.7" y="65.7">SYS</text>
<text x="99.2" y="65.7">SYS</text>
<text x="112.7" y="69.5">VBload</text>
<text x="86.2" y="86">REGN</text>
<text x="214.6" y="92.4">VBload</text>
<text x="95.8" y="101.3">CHARGE_NTC</text>
<text x="146" y="97.4">VBload</text>
<text x="265.1" y="115.2">VBload</text>
<text x="137.2" y="127.9">VBload</text>
<text x="114.3" y="135.5">VBATT</text>
<text x="102.4" y="160.9">VBATT</text>
<text x="120.3" y="158.4">VBload</text>
<text x="47" y="187.6">VDD</text>
</g>
<g font-size="1.8" fill="#725600">
<text x="155.2" y="25">3V3</text>
<text x="159.9" y="25">EN</text>
<text x="50.6" y="46.6">VBUS</text>
<text x="30.9" y="101.2">CHARGE_SCL</text>
<text x="195.8" y="98.7">LEDA</text>
<text x="30.9" y="103.7">CHARGE_SDA</text>
<text x="31.5" y="106.3">CHARGE_INT</text>
<text x="137.1" y="115.2">LEDK</text>
<text x="153.3" y="117.7">BACKLIGHT</text>
<text x="24.5" y="157.1">GAUGE_GPOUT</text>
<text x="27.1" y="159.6">GAUGE_SDA</text>
<text x="27.1" y="162.2">GAUGE_SCL</text>
</g>
<g font-size="1.8" fill="#a90000">
<text x="201.9" y="27.7">A1</text>
<text x="222.2" y="27.7">E3</text>
<text x="201.9" y="35.3">B1</text>
<text x="201.9" y="30.2">A2</text>
<text x="201.9" y="32.8">A3</text>
<text x="222.2" y="35.3">D3</text>
<text x="222.2" y="32.8">E1</text>
<text x="222.2" y="30.2">E2</text>
<text x="201.9" y="37.8">B2</text>
<text x="201.9" y="40.4">B3</text>
<text x="222.2" y="40.4">D1</text>
<text x="222.2" y="37.8">D2</text>
<text x="94.9" y="42.9">2</text>
<text x="104.3" y="42.9">1</text>
<text x="201.9" y="42.9">C1</text>
<text x="201.9" y="45.5">C2</text>
<text x="69.6" y="49.6" transform="rotate(-90 69.6 49.6)">24</text>
<text x="72.1" y="49.6" transform="rotate(-90 72.1 49.6)">23</text>
<text x="74.7" y="49.6" transform="rotate(-90 74.7 49.6)">22</text>
<text x="77.2" y="49.6" transform="rotate(-90 77.2 49.6)">21</text>
<text x="79.8" y="49.6" transform="rotate(-90 79.8 49.6)">20</text>
<text x="82.3" y="49.6" transform="rotate(-90 82.3 49.6)">19</text>
<text x="201.9" y="48">C3</text>
<text x="59" y="58.2">1</text>
<text x="91.4" y="58.2">18</text>
<text x="59" y="60.7">2</text>
<text x="59" y="63.2">3</text>
<text x="59" y="65.8">4</text>
<text x="91.4" y="65.8">15</text>
<text x="91.4" y="63.2">16</text>
<text x="91.4" y="60.7">17</text>
<text x="59" y="68.3">5</text>
<text x="59" y="70.9">6</text>
<text x="91.4" y="70.9">13</text>
<text x="91.4" y="68.3">14</text>
<text x="208.1" y="67.1">1</text>
<text x="217.2" y="67.1">2</text>
<text x="91.4" y="73.4">25</text>
<text x="69.6" y="82" transform="rotate(-90 69.6 82)">7</text>
<text x="72.1" y="82" transform="rotate(-90 72.1 82)">8</text>
<text x="74.7" y="82" transform="rotate(-90 74.7 82)">9</text>
<text x="77.2" y="82.6" transform="rotate(-90 77.2 82.6)">10</text>
<text x="79.8" y="82.6" transform="rotate(-90 79.8 82.6)">11</text>
<text x="82.3" y="82.6" transform="rotate(-90 82.3 82.6)">12</text>
<text x="168.2" y="109">1</text>
<text x="235.5" y="112.8">1</text>
<text x="250.8" y="112.8">6</text>
<text x="168.2" y="114">3</text>
<text x="168.2" y="116.6">4</text>
<text x="168.2" y="119.1">5</text>
<text x="235.5" y="117.9">3</text>
<text x="250.8" y="117.9">4</text>
<text x="250.8" y="115.3">5</text>
<text x="69.9" y="156">A1</text>
<text x="90.1" y="156">C1</text>
<text x="69.9" y="158.5">A2</text>
<text x="69.9" y="161">A3</text>
<text x="90.1" y="158.5">C2</text>
<text x="90.1" y="161">C3</text>
<text x="69.8" y="166.1">B1</text>
<text x="69.8" y="168.7">B2</text>
<text x="69.8" y="171.2">B3</text>
</g>
</svg>
